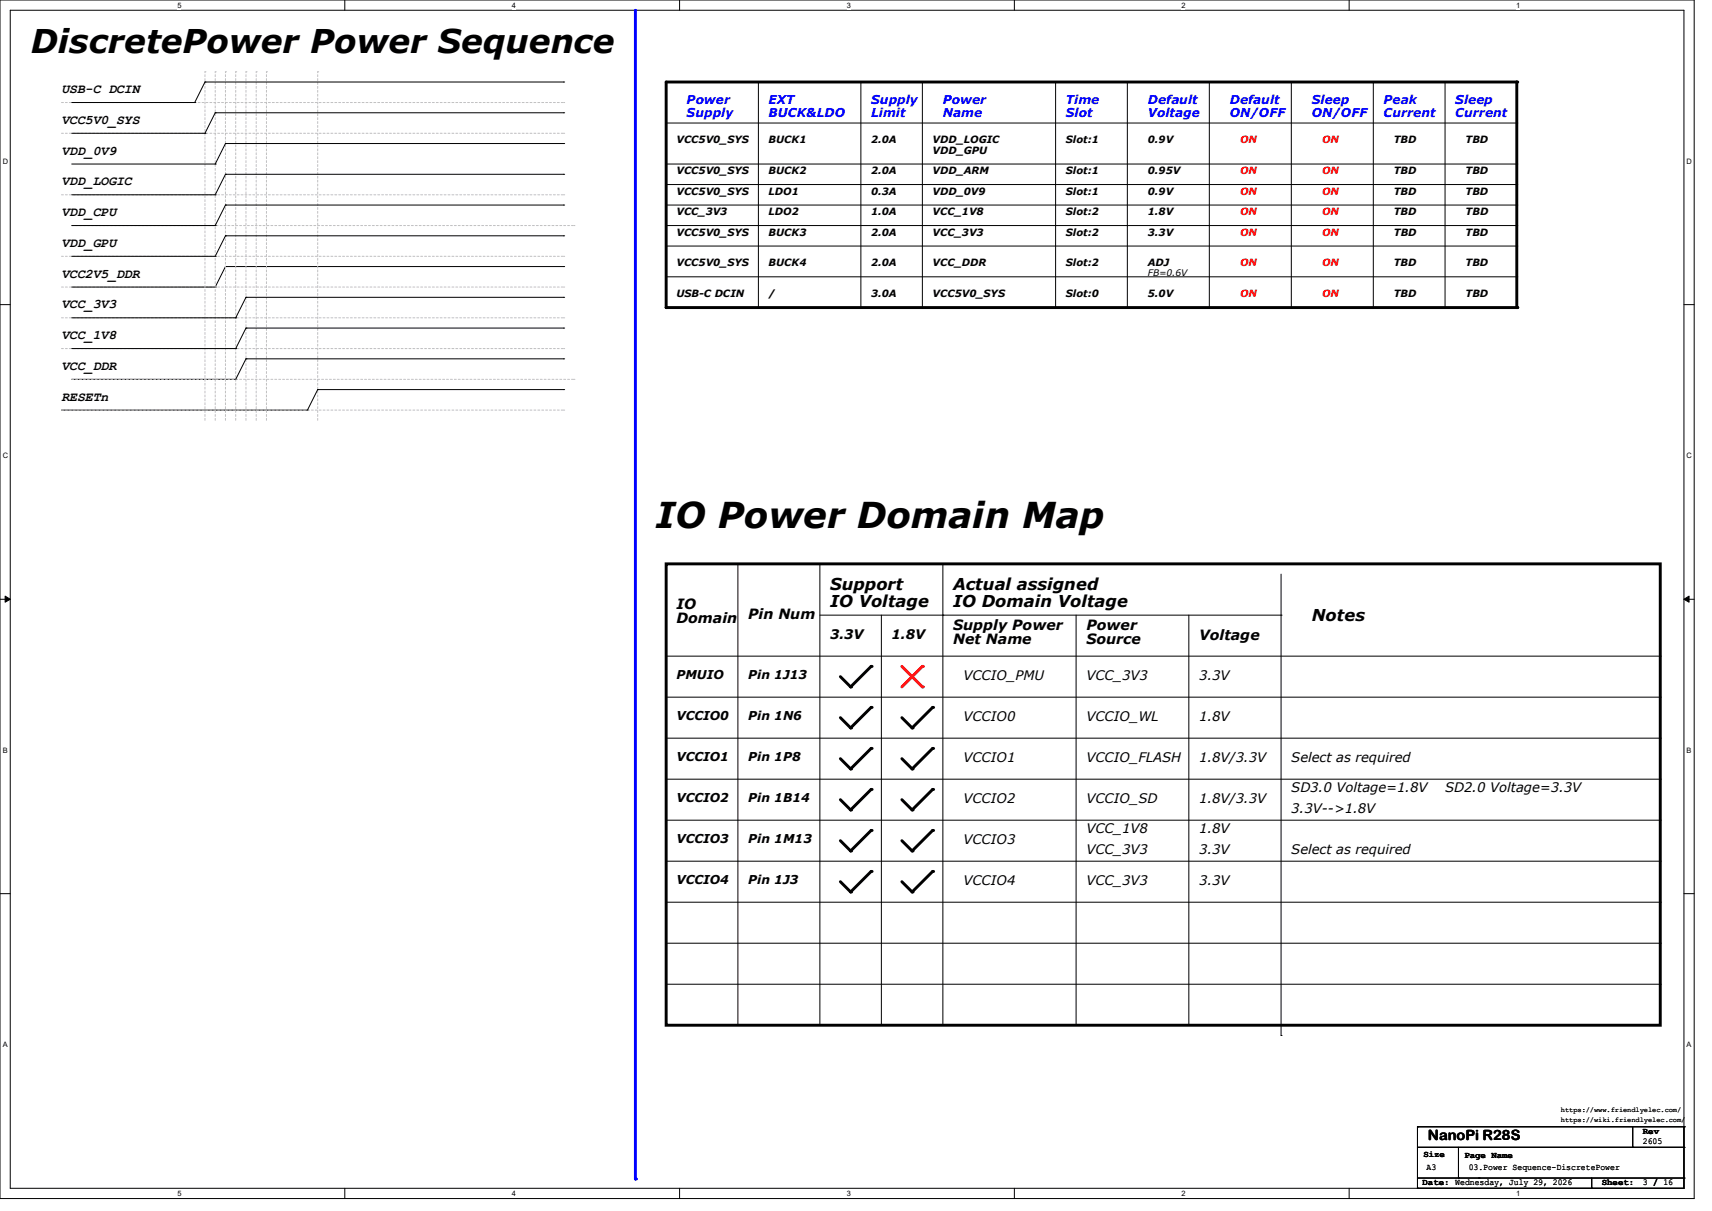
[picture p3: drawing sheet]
<svg xmlns="http://www.w3.org/2000/svg" width="297mm" height="210mm" viewBox="0 0 297 210" stroke-linecap="round" stroke-linejoin="round" font-family="sans-serif">
<path d="M0 0h293.9v207.9h-293.9zM1.8 1.8h290.3v204.3h-290.3z" fill="none" stroke="#000" stroke-width=".17"/>
<g fill="#fff">
<path d="M30.8 .2h.7v1.4h-.7z"/>
<path d="M30.8 206.2h.7v1.4h-.7z"/>
</g>
<path d="M59.8 0v1.8M59.8 206.1v1.8" fill="none" stroke="#000" stroke-width=".17"/>
<g fill="#fff">
<path d="M88.8 .2h.7v1.4h-.7z"/>
<path d="M88.8 206.2h.7v1.4h-.7z"/>
</g>
<path d="M117.9 0v1.8M117.9 206.1v1.8" fill="none" stroke="#000" stroke-width=".17"/>
<g fill="#fff">
<path d="M146.9 .2h.7v1.4h-.7z"/>
<path d="M146.9 206.2h.7v1.4h-.7z"/>
</g>
<path d="M176 0v1.8M176 206.1v1.8" fill="none" stroke="#000" stroke-width=".17"/>
<g fill="#fff">
<path d="M205 .2h.7v1.4h-.7z"/>
<path d="M205 206.2h.7v1.4h-.7z"/>
</g>
<path d="M234.1 0v1.8M234.1 206.1v1.8" fill="none" stroke="#000" stroke-width=".17"/>
<g fill="#fff">
<path d="M263.1 .2h.6v1.4h-.6z"/>
<path d="M263.1 206.2h.6v1.4h-.6z"/>
<path d="M.5 27.3h.9v1.4h-.9z"/>
<path d="M292.6 27.3h.9v1.4h-.9z"/>
<path d="M.5 78.4h.9v1.4h-.9z"/>
<path d="M292.6 78.4h.9v1.4h-.9z"/>
</g>
<path d="M0 52.8h1.8M292.1 52.8h1.8" fill="none" stroke="#000" stroke-width=".17"/>
<g fill="#fff">
<path d="M.5 129.5h.8v1.4h-.8z"/>
<path d="M292.6 129.5h.8v1.4h-.8z"/>
</g>
<path d="M0 103.9h1.8M292.1 103.9h1.8" fill="none" stroke="#000" stroke-width=".17"/>
<path d="M.9 103.4l.9 .5-.9 .5zM292.1 103.9l.9-.5v1z" fill="#000" stroke="#000" stroke-width=".17"/>
<g fill="#fff">
<path d="M.5 180.5h.8v1.4h-.8z"/>
<path d="M292.6 180.5h.8v1.4h-.8z"/>
</g>
<g fill="none" stroke="#000" stroke-width=".17">
<path d="M12.4 49.8h24.9M37.3 49.8h.1M39.1 46.2h.1M39.1 46.2l-1.8 3.6M39.1 46.2h58.7M97.8 46.2h.1M10.7 71.1h42.6M12.4 65.8h28.5M40.9 65.8h.1M53.3 71.1h.1M128 97.8v80M142.2 97.8v80"/>
<path d="M163.6 97.8v80M222.2 99.6v80M115.6 113.8h172.4M142.2 106.7h80M152.9 106.7v71.1M163.6 106.7h.1M186.7 106.7v71.1M206.2 106.7v71.1M222.2 106.7h.1M288 113.8h.1M0 155h1.8M292.1 155h1.8"/>
<path d="M128 177.8h.1M142.2 177.8h.1M152.9 177.8h.1M163.6 177.8h.1M186.7 177.8h.1M206.2 177.8h.1M222.2 179.6h.1"/>
</g>
<path d="M10.7 49.8h87.1M97.8 49.8h.1" fill="none" stroke="#c0c0c0" stroke-width=".17" stroke-dasharray=".3"/>
<path d="M115.6 97.8h172.4v80h-172.4zM151.1 115.6l-3.5 3.5" fill="none" stroke="#000" stroke-width=".51"/>
<circle cx="151.1" cy="115.6" r=".25" fill="#000"/>
<path d="M160 115.6l-3.5 3.5" fill="none" stroke="#f00" stroke-width=".51"/>
<circle cx="160" cy="115.6" r=".25" fill="#f00"/>
<path d="M156.5 115.6l3.5 3.5" fill="none" stroke="#f00" stroke-width=".51"/>
<circle cx="160" cy="119.1" r=".25" fill="#f00"/>
<path d="M115.6 14.2h147.5v39.1h-147.5zM145.8 117.3l1.8 1.8M151.1 122.7l-3.5 3.5-1.8-1.7M151.1 129.8l-3.5 3.5-1.8-1.7M151.1 136.9l-3.5 3.6-1.8-1.8M161.8 122.7l-3.6 3.5-1.7-1.7M161.8 129.8l-3.6 3.5-1.7-1.7M161.8 136.9l-3.6 3.6-1.7-1.8M151.1 144l-3.5 3.6-1.8-1.8M151.1 151.1l-3.5 3.6-1.8-1.8M161.8 144l-3.6 3.6-1.7-1.8M161.8 151.1l-3.6 3.6-1.7-1.8" fill="none" stroke="#000" stroke-width=".51"/>
<g fill="#000">
<circle cx="263.1" cy="14.2" r=".25"/>
<circle cx="115.6" cy="53.3" r=".25"/>
<circle cx="263.1" cy="53.3" r=".25"/>
<circle cx="147.6" cy="119.1" r=".25"/>
<circle cx="147.6" cy="126.2" r=".25"/>
<circle cx="147.6" cy="133.3" r=".25"/>
<circle cx="151.1" cy="122.7" r=".25"/>
<circle cx="151.1" cy="136.9" r=".25"/>
<circle cx="151.1" cy="129.8" r=".25"/>
<circle cx="158.2" cy="126.2" r=".25"/>
<circle cx="158.2" cy="133.3" r=".25"/>
<circle cx="161.8" cy="129.8" r=".25"/>
<circle cx="161.8" cy="122.7" r=".25"/>
<circle cx="161.8" cy="136.9" r=".25"/>
<circle cx="147.6" cy="140.5" r=".25"/>
<circle cx="147.6" cy="147.6" r=".25"/>
<circle cx="147.6" cy="154.7" r=".25"/>
<circle cx="151.1" cy="144" r=".25"/>
<circle cx="151.1" cy="151.1" r=".25"/>
<circle cx="158.2" cy="147.6" r=".25"/>
<circle cx="158.2" cy="154.7" r=".25"/>
<circle cx="158.2" cy="140.5" r=".25"/>
<circle cx="161.8" cy="144" r=".25"/>
<circle cx="161.8" cy="151.1" r=".25"/>
</g>
<g fill="none" stroke="#000" stroke-width=".17">
<path d="M35.6 14.2h.1M35.6 14.2l-1.8 3.6M35.6 14.2h62.2M37.3 19.6h.1M37.3 19.6l-1.7 3.5M37.3 19.6h60.5M97.8 14.2h.1M97.8 19.6h.1M131.6 14.2v39.1M149.4 14.2v39.1M160 14.2v39.1M183.1 14.2v39.1"/>
<path d="M195.6 14.2v39.1M209.8 14.2v39.1M224 14.2v39.1M238.3 14.2v39.1M250.7 14.2v39.1M39.1 24.9h.1M39.1 24.9l-1.8 3.5M39.1 24.9h58.7M97.8 24.9h.1M115.6 21.3h147.5M115.6 28.4h147.5M115.6 32h147.5"/>
<path d="M115.6 35.6h147.5M115.6 39.1h147.5M263.1 21.3h.1M263.1 28.4h.1M263.1 32h.1M263.1 35.6h.1M263.1 39.1h.1M115.6 42.7h147.5M115.6 48h147.5M131.6 53.3h.1M149.4 53.3h.1M160 53.3h.1"/>
<path d="M183.1 53.3h.1M195.6 53.3h.1M209.8 53.3h.1M224 53.3h.1M238.3 53.3h.1M250.7 53.3h.1M263.1 42.7h.1M263.1 48h.1M55.1 67.6h42.7M97.8 67.6h.1M115.6 120.9h172.4M115.6 128h172.4"/>
<path d="M115.6 135.1h172.4M288 120.9h.1M288 128h.1M288 135.1h.1M115.6 142.2h172.4M115.6 149.4h172.4M115.6 156.5h172.4M288 142.2h.1M288 149.4h.1M288 156.5h.1M115.6 163.6h172.4M115.6 170.7h172.4"/>
<path d="M288 163.6h.1M288 170.7h.1"/>
</g>
<g fill="none" stroke="#c0c0c0" stroke-width=".17" stroke-dasharray=".3">
<path d="M35.6 12.4h.1M37.3 12.4h.1M39.1 12.4h.1M40.9 12.4h.1M42.7 12.4h.1M44.4 12.4h.1M46.2 12.4h.1M55.1 12.4h.1M10.7 23.1h87.1M97.8 23.1h.1M10.7 71.1h87.1M12.4 65.8h87.2"/>
<path d="M35.6 72.9v-60.5M37.3 72.9v-60.5M39.1 72.9v-60.5M40.9 72.9v-60.5M42.7 72.9v-60.5M44.4 72.9v-60.5M46.2 72.9v-60.5M55.1 72.9v-60.5M97.8 71.1h.1M99.6 65.8h.1"/>
</g>
<path d="M110.2 1.8v202.7" fill="none" stroke="#00f" stroke-width=".51"/>
<circle cx="110.2" cy="204.5" r=".25" fill="#00f"/>
<g fill="none" stroke="#000" stroke-width=".17">
<path d="M12.4 17.8h21.4M33.8 17.8h.1M12.4 28.4h24.9M12.4 23.1h23.2M12.4 33.8h24.9M12.4 39.1h24.9M35.6 23.1h.1M37.3 28.4h.1M37.3 33.8h.1M37.3 39.1h.1M39.1 30.2h.1M39.1 35.6h.1"/>
<path d="M39.1 30.2l-1.8 3.6M39.1 30.2h58.7M39.1 35.6l-1.8 3.5M39.1 35.6h58.7M97.8 30.2h.1M97.8 35.6h.1M12.4 44.4h24.9M12.4 55.1h28.5M37.3 44.4h.1M39.1 40.9h.1M39.1 40.9l-1.8 3.5M39.1 40.9h58.7"/>
<path d="M40.9 55.1h.1M42.7 51.6h.1M42.7 56.9h.1M42.7 51.6l-1.8 3.5M42.7 51.6h55.1M42.7 56.9l-1.8 3.6M42.7 56.9h55.1M97.8 40.9h.1M97.8 51.6h.1M97.8 56.9h.1M12.4 60.5h28.5M40.9 60.5h.1"/>
<path d="M42.7 62.2h.1M42.7 62.2l-1.8 3.6M42.7 62.2h55.1M55.1 67.6h.1M55.1 67.6l-1.8 3.5M97.8 62.2h.1M245.9 195.4h.1M245.9 199h46.2M245.9 195.4v10.7M245.9 195.4h46.2M253 199v5.3M283.3 199h.1"/>
<path d="M283.3 195.4v3.6M292.1 199h.1M292.1 195.4h.1M292.1 195.4v10.7h-46.2M245.9 206.1h.1M245.9 204.3h46.2M253 204.3h.1M256.6 204.3h.1M276.1 206.1h.1M276.1 204.3v1.8M292.1 204.3h.1"/>
</g>
<path d="M10.7 17.8h87.1M97.8 17.8h.1M10.7 33.8h87.1M12.4 39.1h87.2M97.8 33.8h.1M99.6 39.1h.1M10.7 55.1h87.1M10.7 44.4h87.1M97.8 55.1h.1M97.8 44.4h.1M10.7 60.5h87.1M97.8 60.5h.1" fill="none" stroke="#c0c0c0" stroke-width=".17" stroke-dasharray=".3"/>
<text font-size="6.2" x="113.8" y="91.6">IO Power Domain Map</text>
<text font-size="5.7" x="5.3" y="9.2">DiscretePower Power Sequence</text>
<g font-size="2.8">
<text x="144" y="102.4">Support</text>
<text x="144" y="105.2">IO Voltage</text>
<text x="165.4" y="102.4">Actual assigned</text>
<text x="165.4" y="105.2">IO Domain Voltage</text>
<text x="227.6" y="107.7">Notes</text>
</g>
<g font-size="2.5">
<text x="117.3" y="105.6">IO</text>
<text x="129.8" y="107.4">Pin Num</text>
<text x="117.3" y="108.1">Domain</text>
<text x="165.4" y="109.2">Supply Power</text>
<text x="165.4" y="111.6">Net Name</text>
<text x="188.5" y="109.2">Power</text>
<text x="188.5" y="111.6">Source</text>
<text x="208" y="111">Voltage</text>
<text x="247.7" y="197.7">NanoPi R28S</text>
</g>
<g font-size="2.3">
<text x="10.7" y="16.1">USB-C DCIN</text>
<text x="10.7" y="21.5">VCC5V0_SYS</text>
<text x="10.7" y="26.8">VDD_0V9</text>
<text x="10.7" y="32.1">VDD_LOGIC</text>
<text x="10.7" y="37.5">VDD_CPU</text>
<text x="10.7" y="42.8">VDD_GPU</text>
<text x="10.7" y="48.1">VCC2V5_DDR</text>
<text x="10.7" y="53.5">VCC_3V3</text>
<text x="10.7" y="58.8">VCC_1V8</text>
<text x="10.7" y="64.1">VCC_DDR</text>
<text x="10.7" y="69.5">RESETn</text>
<text x="144" y="110.7">3.3V</text>
<text x="154.7" y="110.7">1.8V</text>
<text x="167.1" y="117.9">VCCIO_PMU</text>
<text x="188.5" y="117.9">VCC_3V3</text>
<text x="208" y="117.9">3.3V</text>
<text x="167.1" y="125">VCCIO0</text>
<text x="188.5" y="125">VCCIO_WL</text>
<text x="208" y="125">1.8V</text>
<text x="167.1" y="132.1">VCCIO1</text>
<text x="188.5" y="132.1">VCCIO_FLASH</text>
<text x="208" y="132.1">1.8V/3.3V</text>
<text x="224" y="137.4">SD3.0 Voltage=1.8V</text>
<text x="224" y="132.1">Select as required</text>
<text x="250.7" y="137.4">SD2.0 Voltage=3.3V</text>
<text x="167.1" y="139.2">VCCIO2</text>
<text x="188.5" y="139.2">VCCIO_SD</text>
<text x="208" y="139.2">1.8V/3.3V</text>
<text x="224" y="141">3.3V--&gt;1.8V</text>
<text x="167.1" y="146.3">VCCIO3</text>
<text x="188.5" y="144.5">VCC_1V8</text>
<text x="188.5" y="148.1">VCC_3V3</text>
<text x="208" y="144.5">1.8V</text>
<text x="208" y="148.1">3.3V</text>
<text x="224" y="148.1">Select as required</text>
<text x="167.1" y="153.4">VCCIO4</text>
<text x="188.5" y="153.4">VCC_3V3</text>
<text x="208" y="153.4">3.3V</text>
</g>
<g font-size="2.1" fill="#00f">
<text x="119.1" y="18.1">Power</text>
<text x="119.1" y="20.2">Supply</text>
<text x="133.3" y="18.1">EXT</text>
<text x="133.3" y="20.2">BUCK&amp;LDO</text>
<text x="151.1" y="18.1">Supply</text>
<text x="151.1" y="20.2">Limit</text>
<text x="163.6" y="18.1">Power</text>
<text x="163.6" y="20.2">Name</text>
<text x="184.9" y="18.1">Time</text>
<text x="184.9" y="20.2">Slot</text>
<text x="199.1" y="18.1">Default</text>
<text x="199.1" y="20.2">Voltage</text>
<text x="213.4" y="18.1">Default</text>
<text x="213.4" y="20.2">ON/OFF</text>
<text x="227.6" y="18.1">Sleep</text>
<text x="227.6" y="20.2">ON/OFF</text>
<text x="240" y="18.1">Peak</text>
<text x="240" y="20.2">Current</text>
<text x="252.5" y="18.1">Sleep</text>
<text x="252.5" y="20.2">Current</text>
</g>
<g font-size="2.1">
<text x="117.3" y="117.7">PMUIO</text>
<text x="129.8" y="117.7">Pin 1J13</text>
<text x="117.3" y="124.8">VCCIO0</text>
<text x="129.8" y="124.8">Pin 1N6</text>
<text x="117.3" y="131.9">VCCIO1</text>
<text x="129.8" y="131.9">Pin 1P8</text>
<text x="117.3" y="139">VCCIO2</text>
<text x="129.8" y="139">Pin 1B14</text>
<text x="117.3" y="146.1">VCCIO3</text>
<text x="129.8" y="146.1">Pin 1M13</text>
<text x="117.3" y="153.2">VCCIO4</text>
<text x="129.8" y="153.2">Pin 1J3</text>
</g>
<g font-size="1.7">
<text x="117.3" y="24.8">VCC5V0_SYS</text>
<text x="133.3" y="24.8">BUCK1</text>
<text x="151.1" y="24.8">2.0A</text>
<text x="161.8" y="26.6">VDD_GPU</text>
<text x="161.8" y="24.8">VDD_LOGIC</text>
<text x="184.9" y="24.8">Slot:1</text>
<text x="199.1" y="24.8">0.9V</text>
<text x="241.8" y="24.8">TBD</text>
<text x="254.2" y="24.8">TBD</text>
<text x="117.3" y="30.2">VCC5V0_SYS</text>
<text x="117.3" y="33.7">VCC5V0_SYS</text>
<text x="133.3" y="30.2">BUCK2</text>
<text x="133.3" y="33.7">LDO1</text>
<text x="151.1" y="33.7">0.3A</text>
<text x="151.1" y="30.2">2.0A</text>
<text x="161.8" y="33.7">VDD_0V9</text>
<text x="161.8" y="30.2">VDD_ARM</text>
<text x="184.9" y="30.2">Slot:1</text>
<text x="184.9" y="33.7">Slot:1</text>
<text x="199.1" y="30.2">0.95V</text>
<text x="199.1" y="33.7">0.9V</text>
<text x="241.8" y="33.7">TBD</text>
<text x="241.8" y="30.2">TBD</text>
<text x="254.2" y="33.7">TBD</text>
<text x="254.3" y="30.2">TBD</text>
<text x="117.3" y="37.3">VCC_3V3</text>
<text x="117.3" y="40.9">VCC5V0_SYS</text>
<text x="133.3" y="37.3">LDO2</text>
<text x="133.3" y="40.9">BUCK3</text>
<text x="151.1" y="37.3">1.0A</text>
<text x="151.1" y="40.9">2.0A</text>
<text x="161.8" y="37.3">VCC_1V8</text>
<text x="161.8" y="40.9">VCC_3V3</text>
<text x="184.9" y="37.3">Slot:2</text>
<text x="184.9" y="40.9">Slot:2</text>
<text x="199.1" y="40.9">3.3V</text>
<text x="199.1" y="37.3">1.8V</text>
<text x="241.8" y="40.9">TBD</text>
<text x="241.8" y="37.3">TBD</text>
<text x="254.3" y="40.9">TBD</text>
<text x="254.3" y="37.3">TBD</text>
<text x="117.3" y="46.2">VCC5V0_SYS</text>
<text x="133.3" y="46.2">BUCK4</text>
<text x="151.1" y="46.2">2.0A</text>
<text x="161.8" y="46.2">VCC_DDR</text>
<text x="184.9" y="46.2">Slot:2</text>
<text x="199.1" y="46.2">ADJ</text>
<text x="241.8" y="46.2">TBD</text>
<text x="254.3" y="46.2">TBD</text>
<text x="117.3" y="51.5">USB-C DCIN</text>
<text x="133.3" y="51.5">/</text>
<text x="151.1" y="51.5">3.0A</text>
<text x="161.8" y="51.5">VCC5V0_SYS</text>
<text x="184.9" y="51.5">Slot:0</text>
<text x="199.1" y="51.5">5.0V</text>
<text x="241.8" y="51.5">TBD</text>
<text x="254.3" y="51.5">TBD</text>
</g>
<g font-size="1.7" fill="#f00">
<text x="215.1" y="24.8">ON</text>
<text x="229.4" y="24.8">ON</text>
<text x="215.1" y="33.7">ON</text>
<text x="215.1" y="30.2">ON</text>
<text x="229.4" y="33.7">ON</text>
<text x="229.4" y="30.2">ON</text>
<text x="215.1" y="37.3">ON</text>
<text x="215.1" y="40.9">ON</text>
<text x="229.4" y="37.3">ON</text>
<text x="229.4" y="40.9">ON</text>
<text x="215.1" y="46.2">ON</text>
<text x="229.4" y="46.2">ON</text>
<text x="215.1" y="51.5">ON</text>
<text x="229.4" y="51.5">ON</text>
</g>
<g font-size="1.6">
<text x="199.1" y="47.8">FB=0.6V</text>
<text x="285" y="196.7">Rev</text>
<text x="247" y="200.6">Size</text>
<text x="247.5" y="202.9">A3</text>
<text x="254.1" y="200.7">Page Name</text>
<text x="254.8" y="202.9">03.Power Sequence-DiscretePower</text>
<text x="285" y="198.4">2605</text>
<text x="246.8" y="205.6">Date: Wednesday, July 29, 2026</text>
<text x="277.9" y="205.6">Sheet:</text>
<text x="285" y="205.5">3 / 16</text>
</g>
<g font-size="1.3">
<text x="30.8" y="1.3">5</text>
<text x="88.8" y="1.3">4</text>
<text x="146.9" y="1.3">3</text>
<text x="205" y="1.3">2</text>
<text x="263.1" y="1.3">1</text>
<text x=".5" y="28.4">D</text>
<text x="292.6" y="28.4">D</text>
<text x=".5" y="79.5">C</text>
<text x="292.6" y="79.5">C</text>
<text x=".5" y="130.6">B</text>
<text x="292.6" y="130.6">B</text>
<text x=".5" y="181.7">A</text>
<text x="292.6" y="181.7">A</text>
<text x="30.8" y="207.4">5</text>
<text x="88.8" y="207.4">4</text>
<text x="146.9" y="207.4">3</text>
<text x="205" y="207.4">2</text>
<text x="263.1" y="207.4">1</text>
</g>
<g font-size="1.2">
<text x="270.8" y="194.6">https://wiki.friendlyelec.com/</text>
<text x="270.8" y="192.9">https://www.friendlyelec.com/</text>
</g>
</svg>
